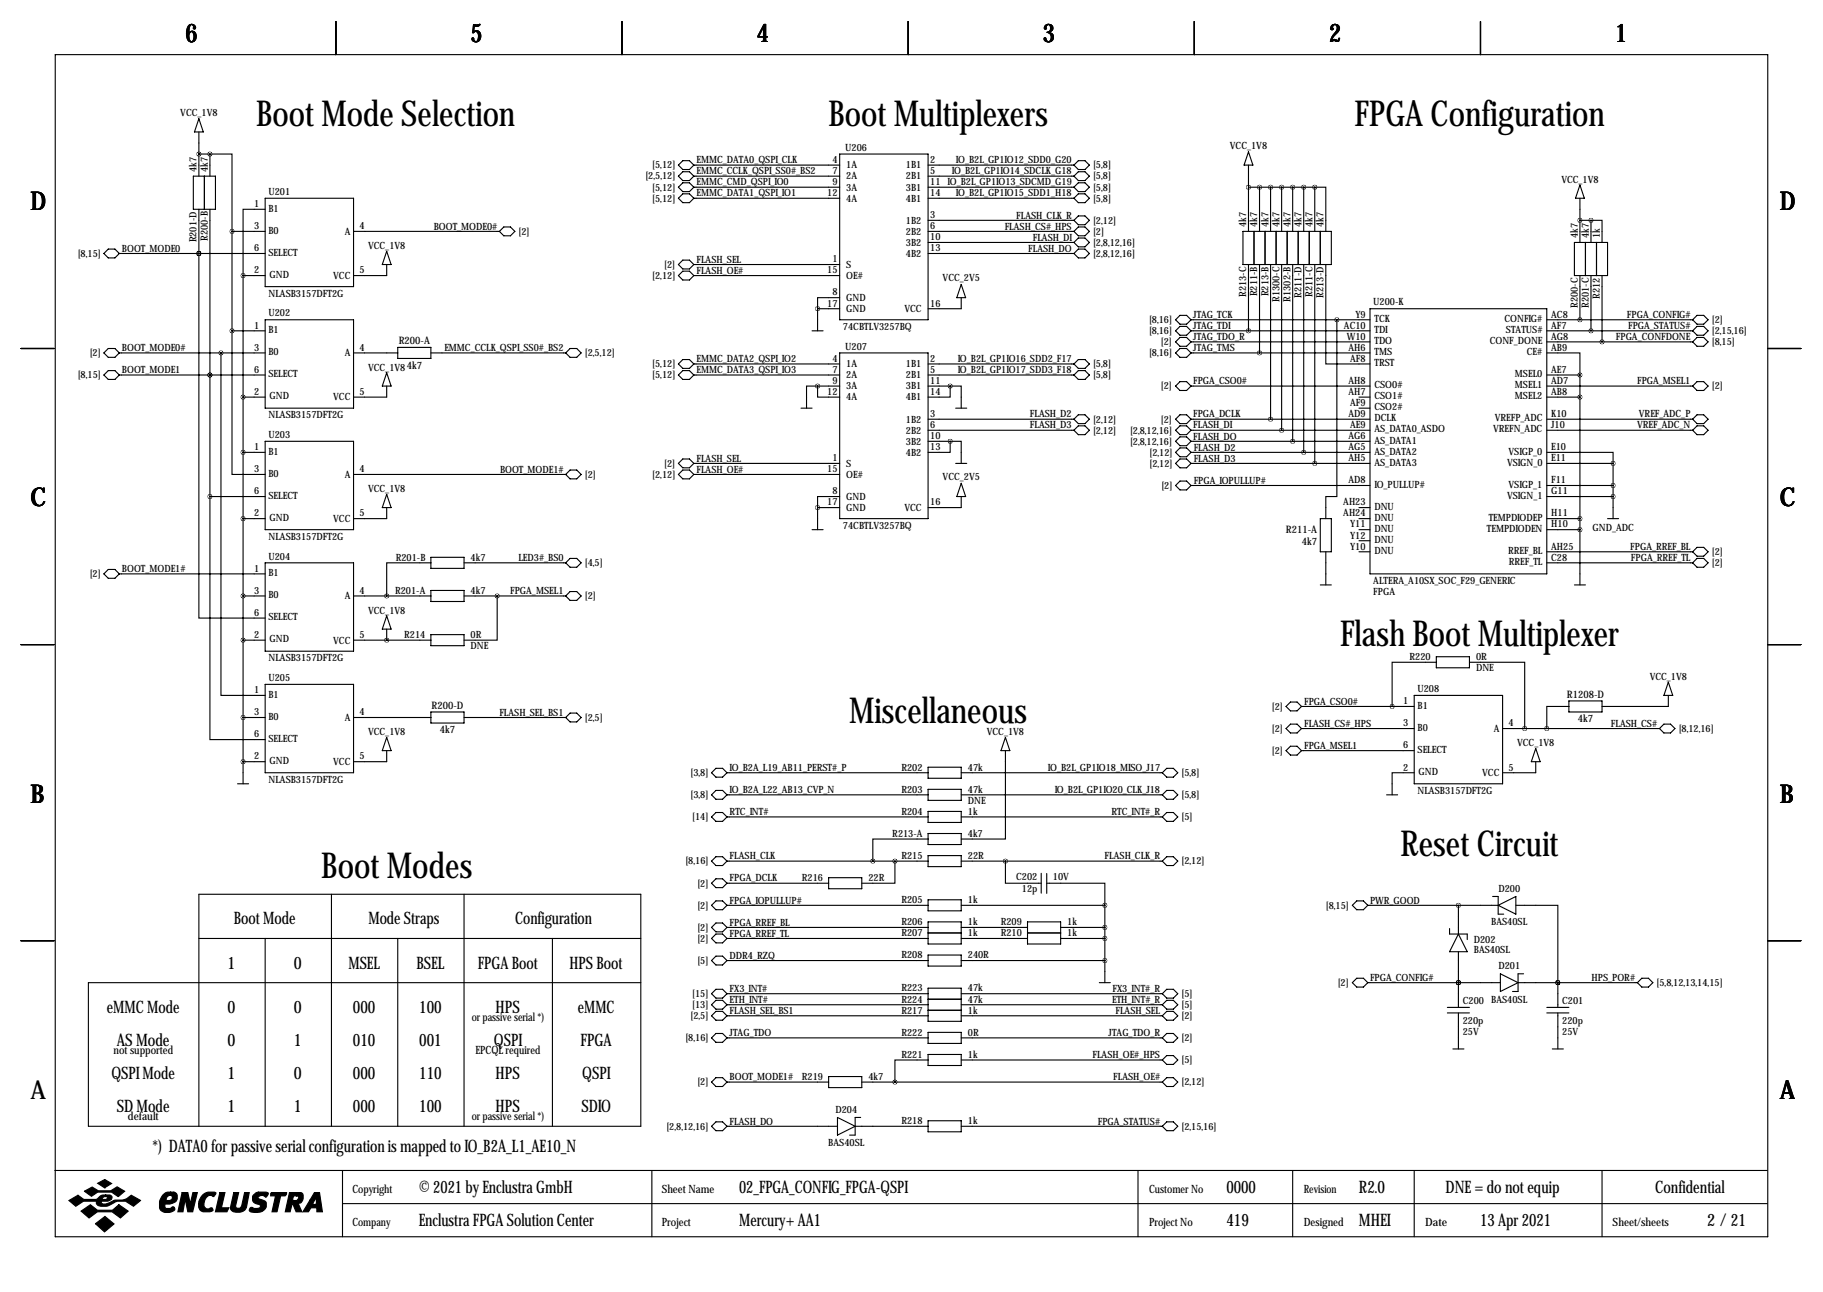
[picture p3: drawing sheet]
<svg xmlns="http://www.w3.org/2000/svg" width="419mm" height="297mm" viewBox="0 0 419 297" stroke-linecap="round" stroke-linejoin="round" font-family="sans-serif">
<g fill="none" stroke="#000" stroke-width=".25">
<path d="M12.7 12.6h393.7v271.7h-393.7zM77.2 4.9v7.7M143 4.9v7.7M208.8 4.9v7.7M274.6 4.9v7.7M340.4 4.9v7.7M45.7 30.3v10.2M45.7 35.4h2.6M45.7 27.3l1 3h-2zM48.3 35.4h5v17.8M48.3 35.4v5.1M156 38l1-1.1h1.5l1 1.1-1 1h-1.5z"/>
<path d="M159.5 38h33.5M193 35.4h20.4v38.1h-20.4zM213.4 38h33.5M247.9 36.9h1.5l1 1.1-1 1h-1.5l-1-1zM247.9 39.5h1.5l1 1-1 1h-1.5l-1-1zM287 34.9l1 3.1h-2zM287 38v15.2M24.9 57.3h1.5l1 1-1 1h-1.5l-1-1zM27.4 58.3h33.6M44.4 40.5h5.1v7.6h-5.1zM45.7 58.3v83.8h15.3M45.7 58.3h.1"/>
<path d="M45.7 48.1v10.2M47 40.5v7.6M48.3 48.1v66.1M53.3 53.2h7.7M53.3 53.2v22.9M61 48.1h-5.1v15.3M61 45.6h20.3v20.3h-20.3zM81.3 53.2h33.5M88.9 57.8l1 3h-2zM114.8 53.2l1-1h1.5l1.1 1-1.1 1h-1.5zM156 43l1-1h1.5l1 1-1 1.1h-1.5zM156 45.6l1-1h1.5l1 1-1 1h-1.5z"/>
<path d="M156 40.5l1-1h1.5l1 1-1 1h-1.5zM159.5 40.5h33.5M159.5 43h33.5M159.5 45.6h33.5M213.4 40.5h33.5M213.4 55.7h33.5M213.4 53.2h33.5M213.4 50.7h33.5M213.4 43h33.5M213.4 45.6h33.5M213.4 58.3h33.5M247.9 57.3h1.5l1 1-1 1h-1.5l-1-1z"/>
<path d="M247.9 42h1.5l1 1-1 1.1h-1.5l-1-1.1zM247.9 44.6h1.5l1 1-1 1h-1.5l-1-1zM247.9 54.7h1.5l1 1-1 1.1h-1.5l-1-1.1zM247.9 49.6h1.5l1 1.1-1 1h-1.5l-1-1zM247.9 52.2h1.5l1 1-1 1h-1.5l-1-1zM285.8 53.2h20.3v7.6h-20.3zM287 43h15.3M288.3 53.2v7.6M289.6 43v10.2M290.8 53.2v7.6M292.1 43v10.2M293.4 53.2v7.6"/>
<path d="M294.6 43v10.2M295.9 53.2v7.6M297.2 43v10.2M298.4 53.2v7.6M299.7 43v10.2M301 53.2v7.6M302.3 43h2.5v10.2M302.3 43v10.2M303.5 53.2v7.6M361.9 55.7h7.7v7.7h-7.7zM363.2 45.6v10.1M363.2 50.7h2.6"/>
<path d="M363.2 42.5l1 3.1h-2zM364.5 55.7v7.7M365.8 50.7h2.5v5M365.8 50.7v5M367 55.7v7.7M53.3 76.1v33h7.7M53.3 76.1h7.7M55.9 63.4h5.1M55.9 63.4v116.8M61 73.5h20.3v20.3h-20.3zM88.9 60.8v2.6h-7.6M91.4 79.9h7.7v2.5h-7.7z"/>
<path d="M156 60.8l1-1h1.5l1 1-1 1h-1.5zM156 63.4l1-1.1h1.5l1 1.1-1 1h-1.5zM159.5 63.4h33.5M159.5 60.8h33.5M186.7 76.1h2.5M188 71h5M188 71v5.1M193 68.4h-5v2.6M221 68.4v2.6h-7.6M221 65.4l1 3h-2zM270.3 73.5l1-1h1.5l1 1-1 1h-1.5zM270.3 78.6l1-1h1.5l1 1-1 1h-1.5z"/>
<path d="M270.3 76.1l1-1.1h1.5l1 1.1-1 1h-1.5zM273.8 73.5h41.2M273.8 76.1h41.2M273.8 78.6h41.2M287 60.8v15.3M289.6 60.8v20.3M292.1 60.8v35.6M294.6 60.8v38.1M297.2 60.8v40.7M299.7 60.8v43.2M302.3 60.8v45.7M304.8 60.8v22.9h10.2"/>
<path d="M307.3 73.5v40.7h-2.5v5M315 71h40.6v60.9h-40.6zM355.6 73.5h33.5M355.6 76.1h33.5M355.6 78.6h33.5M363.2 63.4v10.1M365.8 63.4v12.7M368.3 63.4v15.2M389.1 73.5l1-1h1.6l1 1-1 1h-1.6zM389.1 78.6l1-1h1.6l1 1-1 1h-1.6zM389.1 76.1l1-1.1h1.6l1 1.1-1 1h-1.6zM4.8 80.1h7.6"/>
<path d="M24.9 80.1h1.5l1 1-1 1.1h-1.5l-1-1.1zM24.9 85.2h1.5l1 1-1 1h-1.5l-1-1zM27.4 81.1h33.6M27.4 86.2h33.6M48.3 86.2h.1M50.8 81.1v78.8h10.2M55.9 91.3h5.1M81.3 81.1h10.1M88.9 85.7l1 3.1h-2zM88.9 88.8v2.5h-7.6M99.1 81.1h30.9M131.1 80.1h1.5l1 1-1 1.1h-1.5l-1.1-1.1z"/>
<path d="M156 86.2l1-1h1.5l1 1-1 1h-1.5zM156 83.7l1-1h1.5l1 1-1 1h-1.5zM159.5 83.7h33.5M159.5 86.2h33.5M184.1 93.8h2.6M188 88.8h-2.6v5M188 88.8v2.5h5M188 88.8h5M193 81.1h20.4v38.1h-20.4zM213.4 83.7h33.5M213.4 88.8h5M213.4 96.4h33.5"/>
<path d="M213.4 98.9h33.5M213.4 86.2h33.5M218.4 88.8v2.5h-5M218.4 88.8h2.6v5M219.7 93.8h2.5M247.9 95.4h1.5l1 1-1 1h-1.5l-1-1zM247.9 97.9h1.5l1 1-1 1h-1.5l-1-1zM247.9 85.2h1.5l1 1-1 1h-1.5l-1-1zM247.9 82.7h1.5l1 1-1 1h-1.5l-1-1zM270.3 81.1l1-1h1.5l1 1-1 1.1h-1.5zM270.3 88.8l1-1.1h1.5l1 1.1-1 1h-1.5zM270.3 96.4l1-1h1.5l1 1-1 1h-1.5z"/>
<path d="M270.3 98.9l1-1h1.5l1 1-1 1h-1.5zM273.8 81.1h41.2M273.8 88.8h41.2M273.8 96.4h41.2M273.8 98.9h41.2M312.4 91.3h2.6M312.4 93.8h2.6M355.6 81.1h7.6v5.1M355.6 88.8h33.5M355.6 91.3h7.6M355.6 96.4h33.5M355.6 98.9h33.5"/>
<path d="M355.6 86.2h7.6M363.2 86.2v48.3M389.1 88.8l1-1.1h1.6l1 1.1-1 1h-1.6zM389.1 96.4l1-1h1.6l1 1-1 1h-1.6zM389.1 98.9l1-1h1.6l1 1-1 1h-1.6zM406.4 80.1h7.6M48.3 114.2v55.8h12.7M48.3 114.2h12.7M55.9 104h5.1M55.9 119.2h5.1M61 101.5h20.3v20.3h-20.3zM81.3 109.1h48.7"/>
<path d="M88.9 113.7l1 3h-2zM88.9 116.7v2.5h-7.6M131.1 108.1h1.5l1 1-1 1h-1.5l-1.1-1zM156 106.5l1-1h1.5l1 1-1 1.1h-1.5zM156 109.1l1-1h1.5l1 1-1 1h-1.5zM159.5 106.5h33.5M159.5 109.1h33.5M188 116.7h5M188 116.7v5.1M193 114.2h-5v2.5M213.4 101.5h5M218.4 101.5v2.5h-5"/>
<path d="M218.4 101.5h2.6v5M219.7 106.5h2.5M221 114.2v2.5h-7.6M221 111.1l1 3.1h-2zM270.3 101.5l1-1.1h1.5l1 1.1-1 1h-1.5zM270.3 106.5l1-1h1.5l1 1-1 1.1h-1.5zM270.3 111.6l1-1h1.5l1 1-1 1h-1.5zM271.3 103h1.5l1 1-1 1h-1.5l-1-1zM273.8 101.5h41.2M273.8 104h41.2M273.8 106.5h41.2M273.8 111.6h41.2"/>
<path d="M303.5 119.2h2.6v7.7h-2.6zM312.4 116.7h2.6M312.4 119.2h2.6M355.6 104h15.2v2.5M355.6 106.5h15.2M355.6 111.6h15.2M355.6 119.2h7.6M355.6 114.2h15.2M369.6 119.2h2.5M370.8 106.5v12.7M24.9 130.9h1.5l1 1-1 1.1h-1.5l-1-1.1zM27.4 131.9h33.6"/>
<path d="M55.9 137h5.1M61 129.4h20.3v20.3h-20.3zM81.3 137h17.8M99.1 129.4h-10.2v7.6M99.1 128.1h7.6v2.6h-7.6zM99.1 135.7h7.6v2.6h-7.6zM106.7 129.4h23.3M106.7 137h23.3M114.3 137v10.2h-7.6M131.1 136h1.5l1 1-1 1h-1.5l-1.1-1zM131.1 128.4h1.5l1 1-1 1h-1.5l-1.1-1zM186.7 121.8h2.5"/>
<path d="M303.5 134.5h2.6M304.8 126.9v7.6M312.4 121.8h2.6M312.4 124.3h2.6M312.4 126.9h2.6M355.6 121.8h7.6M355.6 126.9h33.5M355.6 129.4h33.5M361.9 134.5h2.6M389.1 129.4l1-1h1.6l1 1-1 1h-1.6zM390.1 125.8h1.6l1 1.1-1 1h-1.6l-1-1zM4.8 148.2h7.6"/>
<path d="M55.9 147.2h5.1M61 157.3h20.3v20.4h-20.3zM81.3 147.2h17.8M88.9 147.2h.1M88.9 144.6v2.6M88.9 141.6l1 3h-2zM99.1 145.9h7.6v2.5h-7.6zM325.1 159.9h20.3v20.3h-20.3zM330.2 152.3h-10.2v10.1M330.2 151h7.6v2.5h-7.6zM337.8 152.3h12.7v15.2M383.5 156.8l1.1 3.1h-2.1z"/>
<path d="M383.5 159.9v2.5h-15.2M406.4 148.2h7.6M55.9 165h5.1M55.9 175.1h5.1M81.3 165h17.8M88.9 169.5l1 3.1h-2zM88.9 172.6v2.5h-7.6M99.1 163.7h7.6v2.5h-7.6zM106.7 165h23.3M131.1 163.9h1.5l1 1.1-1 1h-1.5l-1.1-1zM163.6 177.7l1-1.1h1.5l1 1.1-1 1h-1.5zM167.1 177.7h46.3"/>
<path d="M213.4 176.4h7.6v2.5h-7.6zM221 177.7h46.2M231.1 172.6v20.3h-10.1M231.1 169.5l1.1 3.1h-2.1zM267.2 177.7l1-1.1h1.5l1.1 1.1-1.1 1h-1.5zM295.7 172.6l1-1h1.5l1 1-1 1h-1.5zM295.7 167.5l1-1h1.5l1 1-1 1h-1.5zM295.7 162.4l1-1h1.5l1 1-1 1h-1.5zM299.2 162.4h25.9M299.2 167.5h25.9M299.2 172.6h25.9M325.1 177.7h-5.1v5"/>
<path d="M345.4 167.5h36.1M353.1 175.1v2.6h-7.7M353.1 172.1l1 3h-2.1zM360.7 162.4h-5.1v5.1M360.7 161.1h7.6v2.6h-7.6zM381.5 167.5l1-1h1.5l1.1 1-1.1 1h-1.5zM54.6 180.2h2.5M163.6 187.8l1-1h1.5l1 1-1 1h-1.5zM163.6 198l1-1h1.5l1 1-1 1h-1.5zM164.6 181.7h1.5l1 1-1 1.1h-1.5l-1-1.1zM167.1 187.8h46.3M167.1 182.7h46.3"/>
<path d="M167.1 198h46.3M205.7 198v5.1h-7.6M213.4 192.9h-12.7v5.1M213.4 181.5h7.6v2.5h-7.6zM213.4 186.5h7.6v2.6h-7.6zM213.4 191.6h7.6v2.6h-7.6zM213.4 196.7h7.6v2.5h-7.6zM221 187.8h46.2M221 182.7h46.2M221 198h46.2M231.1 198v5.1h8.3M267.2 187.8l1-1h1.5l1.1 1-1.1 1h-1.5z"/>
<path d="M267.2 182.7l1-1h1.5l1.1 1-1.1 1.1h-1.5zM267.2 198l1-1h1.5l1.1 1-1.1 1h-1.5zM318.8 182.7h2.5M4.8 216.3h7.6M45.7 215.8h101.6M61 215.8v43.1M76.2 205.6v53.3M91.4 215.8v43.1M106.7 205.6v53.3M127 215.8v43.1M163.6 215.8l1-1.1h1.5l1 1.1-1 1h-1.5zM163.6 208.1l1-1h1.5l1 1-1 1.1h-1.5z"/>
<path d="M163.6 203.1l1-1.1h1.5l1 1.1-1 1h-1.5zM163.6 213.2l1-1h1.5l1 1-1 1h-1.5zM167.1 215.8h46.3M167.1 208.1h46.3M167.1 213.2h46.3M167.1 203.1h23.4M190.5 201.8h7.6v2.5h-7.6zM213.4 206.9h7.6v2.5h-7.6zM213.4 211.9h7.6v5.1h-7.6zM213.4 219.6h7.6v2.5h-7.6zM213.4 214.5h7.6M221 215.8h15.2"/>
<path d="M221 208.1h33M221 213.2h15.2M236.2 214.5h7.6M236.2 211.9h7.6v5.1h-7.6zM239.4 200.8v4.5M240.6 203.1h13.4v5M240.6 200.8v4.6M243.8 215.8h10.2M243.8 213.2h10.2M254 208.1v17.8M311.9 207.1h1.5l1.1 1-1.1 1.1h-1.5l-1-1.1zM314.5 208.1h29.9"/>
<path d="M333.2 213.5v1.2h4.1v1.3M335.3 208.1v6.6M335.3 218.8v12.8M335.3 214.7l2 4.1h-4.1zM343.2 206.1h1.2v4.1h1.3M344.4 208.1l4.1-2v4.1zM348.5 208.1h9.6v17.8M406.4 216.3h7.6M147.3 225.9h-127v33h127v-53.3h-101.6v53.3M163.6 220.8l1-1h1.5l1 1-1 1.1h-1.5zM163.6 233.5l1-1h1.5l1 1-1 1.1h-1.5zM163.6 228.5l1-1.1h1.5l1 1.1-1 1h-1.5z"/>
<path d="M163.6 231l1-1h1.5l1 1-1 1h-1.5zM163.6 238.6l1-1h1.5l1 1-1 1h-1.5zM167.1 220.8h46.3M167.1 233.5h46.3M167.1 228.5h46.3M167.1 231h46.3M167.1 238.6h46.3M213.4 227.2h7.6v7.6h-7.6zM213.4 237.3h7.6v2.6h-7.6zM213.4 232.3h7.6M213.4 229.7h7.6M221 220.8h33"/>
<path d="M221 233.5h46.2M221 228.5h46.2M221 231h46.2M221 238.6h46.2M252.7 225.9h2.6M267.2 233.5l1-1h1.5l1.1 1-1.1 1.1h-1.5zM267.2 228.5l1-1.1h1.5l1.1 1.1-1.1 1h-1.5zM267.2 231l1-1h1.5l1.1 1-1.1 1h-1.5zM267.2 238.6l1-1h1.5l1.1 1-1.1 1h-1.5zM311.9 224.9h1.5l1.1 1-1.1 1h-1.5l-1-1zM314.5 225.9h30.4M332.7 231.6h5.1"/>
<path d="M332.7 232.9h5.1M335.3 225.9h.1M335.3 232.9v8.3M344.9 223.9l4.1 2-4.1 2.1zM349 225.9h27.4M350.3 223.9h-1.3v4.1h-1.3M355.6 231.6h5.1M355.6 232.9h5.1M358.1 225.9h.1M358.1 225.9v5.7M358.1 232.9v8.3M376.4 225.9l1-1h1.6l1 1-1 1h-1.6z"/>
<path d="M163.6 248.8l1-1h1.5l1 1-1 1h-1.5zM163.6 258.9l1-1h1.5l1 1-1 1.1h-1.5zM167.1 258.9h25.4M167.1 248.8h23.4M190.5 247.5h7.6v2.5h-7.6zM192.5 256.9l4.1 2-4.1 2.1zM196.6 258.9h16.8M197.9 256.9h-1.3v4.1h-1.3M198.1 248.8h69.1M213.4 243.7h-7.7v5.1M213.4 242.4h7.6v2.6h-7.6zM213.4 257.7h7.6v2.5h-7.6z"/>
<path d="M221 258.9h46.2M221 243.7h46.2M267.2 248.8l1-1h1.5l1.1 1-1.1 1h-1.5zM267.2 258.9l1-1h1.5l1.1 1-1.1 1.1h-1.5zM268.2 242.7h1.5l1.1 1-1.1 1h-1.5l-1-1zM334 241.2h2.5M356.9 241.2h2.5M12.6 269.1h393.7M78.7 269.1v15.2M78.7 276.7h327.6M149.9 269.1v15.2M261.6 269.1v15.2"/>
<path d="M297.2 269.1v15.2M325.1 269.1v15.2M368.3 269.1v15.2"/>
</g>
<g fill="#000" stroke="#000" stroke-width=".25">
<path d="M15.8 276l2.1-1.2 1.4 1h2.8l.3-.2a1.77 1.77 0 0 1 1.9-.9v.4l-.6 .2-.2 .5h.9l.3-.6-.4-.1v-.4h.9a.59 .59 0 0 1 .6 .7l-.2 .4-.8 .4h-1.4l-.1 .1 .1 .4a3.2 3.2 0 0 0 2.7-.7l.3-.1a4 4 0 0 0 3.8-1.1l2.1 1.2-1.6 1.3a4 4 0 0 0-5.5-.2 2.66 2.66 0 0 1-2.9-.2l-.1-.7h-3l-1.8 1.1zM19.4 273.9l1.8-1 1.4 .9h2.9l1.4-.9 1.8 1-1.5 1.2-1.5-1h-3.2l-1.5 .9zM22.5 272l1.6-.8 1.6 .9-1.6 1zM18.6 278.4l2.2-1.4 1.6 1.2h3.5l1.4-1.2 2.2 1.4-1.8 1.6-1.9-1.4h-3.4l-1.9 1.4zM37.4 274.7a1.75 1.75 0 0 1 1.8-.6v.7a.82 .82 0 0 0-.8 1.2h.6a.6 .6 0 0 0 .6-.5 .6 .6 0 0 0-.4-.7v-.7h.8l.5 .3a1.61 1.61 0 0 1 0 1.7 1.61 1.61 0 0 1-1.5 .7h-1v.9l.2 .1h.9l.7-.4 .4 .4a1.06 1.06 0 0 1-1.3 1 1.82 1.82 0 0 1-2.2-1.1 3.5 3.5 0 0 1 .7-3zM41.9 274.2h1.3l.5 2.6 .6-2.6h1.1l-1.1 4.4h-1.1l-.6-2.9-.5 2.9h-1.2zM46.7 274.6a2.78 2.78 0 0 1 2.9-.4l-.4 .9a1.32 1.32 0 0 0-2.1 .8l-.2 .8a.98 .98 0 0 0 1.1 1.2 .55 .55 0 0 1 .6-.2 .55 .55 0 0 1 .4 .6l-.7 .3-1.8-.1a1.79 1.79 0 0 1-.8-2.3zM50.5 274.2h1.2l-.8 3.5h1.7l-.4 .9h-2.7zM53.7 274.2h1.2l-.7 3.1a.73 .73 0 0 0 .7 .5 .73 .73 0 0 0 .7-.6l.6-3h1.1l-.7 3.4a2.28 2.28 0 0 1-3.6 .4v-.4zM58.3 274.7l.8-.6h2.1l.5 .2v.2l-.6 .7a.96 .96 0 0 0-1-.4 .96 .96 0 0 0-.8 .6l1.7 .8a1.71 1.71 0 0 1-.1 1.8 1.71 1.71 0 0 1-1.7 .8l-1.4-.2a.51 .51 0 0 1-.4-.7 .51 .51 0 0 1 .8-.2l1 .1a.52 .52 0 0 0 .6-.2 .52 .52 0 0 0-.2-.7 1.39 1.39 0 0 1-1.4-.6 1.39 1.39 0 0 1 .1-1.6zM62.2 274.4l.2-.2h3.5l-.1 .4-.3 .3h-1l-.8 3.7h-1.2l.8-3.7h-1.1zM66.5 274.2h1.7v.7h-.7l-.2 1.1h.9l.3-.3a.44 .44 0 0 0 .1-.5 .44 .44 0 0 0-.4-.3v-.7h1l.3 .2 .2 .3v.9a1.03 1.03 0 0 1-1.2 1l.9 2h-1.3l-.8-1.8h-.1l-.5 1.8h-1.1z"/>
<path d="M72.3 274.2h1.2l.6 4.4h-1.3v-.9h-1.3l-.6 .9h-1.3l1.7-2.7h1l-.4 .8 .2 .2h.4l.2-.2v-1.5l-.4 .7h-1zM21.9 281.3l2.2-1.6 2.1 1.7-2.2 1.8z"/>
</g>
<path d="M335.2 225.9a.05 .05 0 0 0 .1 0 .05 .05 0 0 0-.1 0zM358.1 225.9a.05 .05 0 0 0 .1 0 .05 .05 0 0 0-.1 0zM358.1 225.9a.05 .05 0 0 0 .1 0 .05 .05 0 0 0-.1 0zM302.2 43a.05 .05 0 0 0 .1 0 .05 .05 0 0 0-.1 0zM299.7 43a.05 .05 0 0 0 .1 0 .05 .05 0 0 0-.1 0zM370.8 114.2a.05 .05 0 0 0 .1 0 .05 .05 0 0 0-.1 0zM370.8 111.6a.05 .05 0 0 0 .1 0 .05 .05 0 0 0-.1 0zM370.8 106.5a.05 .05 0 0 0 .1 0 .05 .05 0 0 0-.1 0zM363.2 121.8a.05 .05 0 0 0 .1 0 .05 .05 0 0 0-.1 0zM363.2 119.2a.05 .05 0 0 0 .1 0 .05 .05 0 0 0-.1 0zM363.2 91.3a.05 .05 0 0 0 .1 0 .05 .05 0 0 0-.1 0zM363.2 86.2a.05 .05 0 0 0 .1 0 .05 .05 0 0 0-.1 0zM55.8 119.2a.05 .05 0 0 0 .1 0 .05 .05 0 0 0-.1 0zM48.2 35.4a.05 .05 0 0 0 .1 0 .05 .05 0 0 0-.1 0zM45.7 35.4a.05 .05 0 0 0 .1 0 .05 .05 0 0 0-.1 0zM299.7 104a.05 .05 0 0 0 .1 0 .05 .05 0 0 0-.1 0zM187.9 71a.05 .05 0 0 0 .1 0 .05 .05 0 0 0-.1 0zM187.9 116.7a.05 .05 0 0 0 .1 0 .05 .05 0 0 0-.1 0zM302.2 106.5a.05 .05 0 0 0 .1 0 .05 .05 0 0 0-.1 0zM55.8 137a.05 .05 0 0 0 .1 0 .05 .05 0 0 0-.1 0zM307.3 73.5a.05 .05 0 0 0 .1 0 .05 .05 0 0 0-.1 0zM55.8 104a.05 .05 0 0 0 .1 0 .05 .05 0 0 0-.1 0zM335.2 208.1a.05 .05 0 0 0 .1 0 .05 .05 0 0 0-.1 0zM335.2 225.9a.05 .05 0 0 0 .1 0 .05 .05 0 0 0-.1 0zM363.2 73.5a.05 .05 0 0 0 .1 0 .05 .05 0 0 0-.1 0zM365.7 76.1a.05 .05 0 0 0 .1 0 .05 .05 0 0 0-.1 0zM363.2 50.7a.05 .05 0 0 0 .1 0 .05 .05 0 0 0-.1 0zM365.7 50.7a.05 .05 0 0 0 .1 0 .05 .05 0 0 0-.1 0zM55.8 147.2a.05 .05 0 0 0 .1 0 .05 .05 0 0 0-.1 0zM350.5 167.5a.05 .05 0 0 0 .1 0 .05 .05 0 0 0-.1 0zM320 162.4a.05 .05 0 0 0 .1 0 .05 .05 0 0 0-.1 0zM48.2 114.2a.05 .05 0 0 0 .1 0 .05 .05 0 0 0-.1 0zM205.7 248.8a.05 .05 0 0 0 .1 0 .05 .05 0 0 0-.1 0zM55.8 91.3a.05 .05 0 0 0 .1 0 .05 .05 0 0 0-.1 0zM55.8 63.4a.05 .05 0 0 0 .1 0 .05 .05 0 0 0-.1 0zM48.2 86.2a.05 .05 0 0 0 .1 0 .05 .05 0 0 0-.1 0zM48.2 86.2a.05 .05 0 0 0 .1 0 .05 .05 0 0 0-.1 0zM53.3 76.1a.05 .05 0 0 0 .1 0 .05 .05 0 0 0-.1 0zM55.8 165a.05 .05 0 0 0 .1 0 .05 .05 0 0 0-.1 0zM45.7 58.3a.05 .05 0 0 0 .1 0 .05 .05 0 0 0-.1 0zM45.7 58.3a.05 .05 0 0 0 .1 0 .05 .05 0 0 0-.1 0zM53.3 53.2a.05 .05 0 0 0 .1 0 .05 .05 0 0 0-.1 0zM55.8 175.1a.05 .05 0 0 0 .1 0 .05 .05 0 0 0-.1 0zM231.1 198a.05 .05 0 0 0 .1 0 .05 .05 0 0 0-.1 0zM205.7 198a.05 .05 0 0 0 .1 0 .05 .05 0 0 0-.1 0zM297.1 101.5a.05 .05 0 0 0 .1 0 .05 .05 0 0 0-.1 0zM297.1 43a.05 .05 0 0 0 .1 0 .05 .05 0 0 0-.1 0zM294.6 98.9a.05 .05 0 0 0 .1 0 .05 .05 0 0 0-.1 0zM294.6 43a.05 .05 0 0 0 .1 0 .05 .05 0 0 0-.1 0zM287 76.1a.05 .05 0 0 0 .1 0 .05 .05 0 0 0-.1 0zM289.5 43a.05 .05 0 0 0 .1 0 .05 .05 0 0 0-.1 0zM289.5 81.1a.05 .05 0 0 0 .1 0 .05 .05 0 0 0-.1 0zM287 43a.05 .05 0 0 0 .1 0 .05 .05 0 0 0-.1 0zM200.6 198a.05 .05 0 0 0 .1 0 .05 .05 0 0 0-.1 0zM218.4 88.8a.05 .05 0 0 0 .1 0 .05 .05 0 0 0-.1 0zM218.4 101.5a.05 .05 0 0 0 .1 0 .05 .05 0 0 0-.1 0zM187.9 88.8a.05 .05 0 0 0 .1 0 .05 .05 0 0 0-.1 0z" fill="#000" stroke="#000" stroke-width="1"/>
<g font-size="8.2">
<text x="58.9" y="29.1">Boot Mode Selection</text>
<text x="190.4" y="29.1">Boot Multiplexers</text>
<text x="311.4" y="29.1">FPGA Configuration</text>
<text x="308.1" y="148.4">Flash Boot Multiplexer</text>
<text x="195.2" y="166.2">Miscellaneous</text>
<text x="322" y="196.7">Reset Circuit</text>
<text x="73.9" y="201.8">Boot Modes</text>
</g>
<g font-size="5.9">
<text x="42.7" y="9.8">6</text>
<text x="108.2" y="9.8">5</text>
<text x="174" y="9.8">4</text>
<text x="239.8" y="9.8">3</text>
<text x="305.6" y="9.8">2</text>
<text x="371.3" y="9.8">1</text>
<text x="7" y="48.4">D</text>
<text x="409.2" y="48.4">D</text>
<text x="7" y="116.4">C</text>
<text x="409.2" y="116.4">C</text>
<text x="7" y="184.5">B</text>
<text x="409.2" y="184.5">B</text>
<text x="7" y="252.6">A</text>
<text x="409.2" y="252.6">A</text>
</g>
<g font-size="4">
<text x="53.7" y="212.5">Boot Mode</text>
<text x="84.7" y="212.5">Mode Straps</text>
<text x="118.4" y="212.5">Configuration</text>
<text x="52.3" y="222.7">1</text>
<text x="67.6" y="222.7">0</text>
<text x="80.1" y="222.7">MSEL</text>
<text x="95.8" y="222.7">BSEL</text>
<text x="109.8" y="222.7">FPGA Boot</text>
<text x="131" y="222.7">HPS Boot</text>
<text x="24.5" y="232.8">eMMC Mode</text>
<text x="52.3" y="232.8">0</text>
<text x="67.6" y="232.8">0</text>
<text x="81.1" y="232.8">000</text>
<text x="96.4" y="232.8">100</text>
<text x="113.9" y="232.8">HPS</text>
<text x="132.8" y="232.8">eMMC</text>
<text x="26.8" y="240.4">AS Mode</text>
<text x="52.3" y="240.4">0</text>
<text x="67.6" y="240.4">1</text>
<text x="81.1" y="240.4">010</text>
<text x="96.4" y="240.4">001</text>
<text x="113.5" y="240.4">QSPI</text>
<text x="133.5" y="240.4">FPGA</text>
<text x="25.6" y="248.1">QSPI Mode</text>
<text x="52.3" y="248.1">1</text>
<text x="67.6" y="248.1">0</text>
<text x="81.1" y="248.1">000</text>
<text x="96.4" y="248.1">110</text>
<text x="113.9" y="248.1">HPS</text>
<text x="133.9" y="248.1">QSPI</text>
<text x="26.8" y="255.7">SD Mode</text>
<text x="52.3" y="255.7">1</text>
<text x="67.6" y="255.7">1</text>
<text x="81.1" y="255.7">000</text>
<text x="96.4" y="255.7">100</text>
<text x="113.9" y="255.7">HPS</text>
<text x="133.7" y="255.7">SDIO</text>
<text x="35.1" y="264.9">*) DATA0 for passive serial configuration is mapped to IO_B2A_L1_AE10_N</text>
<text x="96.3" y="274.2">© 2021 by Enclustra GmbH</text>
<text x="169.9" y="274.2">02_FPGA_CONFIG_FPGA-QSPI</text>
<text x="281.9" y="274.2">0000</text>
<text x="312.4" y="274.2">R2.0</text>
<text x="332.3" y="274.2">DNE = do not equip</text>
<text x="380.5" y="274.2">Confidential</text>
<text x="96.3" y="281.8">Enclustra FPGA Solution Center</text>
<text x="169.9" y="281.8">Mercury+ AA1</text>
<text x="281.9" y="281.8">419</text>
<text x="312.4" y="281.8">MHEI</text>
<text x="340.3" y="281.8">13 Apr 2021</text>
<text x="392.5" y="281.8">2 / 21</text>
</g>
<g font-size="2.6">
<text x="108.5" y="234.7">or passive serial *)</text>
<text x="26.1" y="242.3">not supported</text>
<text x="109.3" y="242.3">EPCQL required</text>
<text x="29.4" y="257.6">default</text>
<text x="108.5" y="257.6">or passive serial *)</text>
<text x="81" y="274.2">Copyright</text>
<text x="152.1" y="274.2">Sheet Name</text>
<text x="264.2" y="274.2">Customer No</text>
<text x="299.7" y="274.2">Revision</text>
<text x="81" y="281.8">Company</text>
<text x="152.1" y="281.8">Project</text>
<text x="264.2" y="281.8">Project No</text>
<text x="299.7" y="281.8">Designed</text>
<text x="327.7" y="281.8">Date</text>
<text x="370.7" y="281.8">Sheet/sheets</text>
</g>
<g font-size="2.4">
<text x="91.7" y="79.1">R200-A</text>
<text x="295.6" y="122.5">R211-A</text>
<text x="299.3" y="125.4">4k7</text>
<text x="360.2" y="160.4">R1208-D</text>
<text x="99.2" y="162.9">R200-D</text>
<text x="362.7" y="166">4k7</text>
<text x="101.1" y="168.6">4k7</text>
</g>
<g font-size="2.3">
<text x="41.5" y="26.8">VCC_1V8</text>
<text x="194.3" y="34.7">U206</text>
<text x="282.8" y="34.1">VCC_1V8</text>
<text x="45.2" y="39.5" transform="rotate(-90 45.2 39.5)">4k7</text>
<text x="47.8" y="39.5" transform="rotate(-90 47.8 39.5)">4k7</text>
<text x="148.4" y="41.3">[2,5,12]</text>
<text x="150" y="38.7">[5,12]</text>
<text x="160.1" y="37.6">EMMC_DATA0_QSPI_CLK</text>
<text x="160.1" y="40.1">EMMC_CCLK_QSPI_SS0#_BS2</text>
<text x="191.4" y="37.5">4</text>
<text x="191.4" y="40">7</text>
<text x="194.6" y="38.7">1A</text>
<text x="194.6" y="41.3">2A</text>
<text x="208.3" y="38.7">1B1</text>
<text x="208.3" y="41.3">2B1</text>
<text x="213.9" y="37.5">2</text>
<text x="213.9" y="40">5</text>
<text x="218.8" y="40.1">IO_B2L_GP1IO14_SDCLK_G18</text>
<text x="219.8" y="37.6">IO_B2L_GP1IO12_SDD0_G20</text>
<text x="251.3" y="38.7">[5,8]</text>
<text x="251.3" y="41.3">[5,8]</text>
<text x="58.4" y="47.6">1</text>
<text x="61.7" y="44.8">U201</text>
<text x="150" y="43.8">[5,12]</text>
<text x="150" y="46.3">[5,12]</text>
<text x="160.1" y="42.6">EMMC_CMD_QSPI_IO0</text>
<text x="160.1" y="45.2">EMMC_DATA1_QSPI_IO1</text>
<text x="190.2" y="45.1">12</text>
<text x="191.4" y="42.5">9</text>
<text x="194.6" y="43.8">3A</text>
<text x="194.6" y="46.3">4A</text>
<text x="208.3" y="43.8">3B1</text>
<text x="208.3" y="46.3">4B1</text>
<text x="213.9" y="42.5">11 IO_B2L_GP1IO13_SDCMD_G19</text>
<text x="213.9" y="45.1">14</text>
<text x="219.8" y="45.2">IO_B2L_GP1IO15_SDD1_H18</text>
<text x="251.3" y="43.8">[5,8]</text>
<text x="251.3" y="46.3">[5,8]</text>
<text x="359" y="42">VCC_1V8</text>
<text x="58.4" y="52.7">3</text>
<text x="61.7" y="48.6">B1</text>
<text x="61.7" y="53.7">B0</text>
<text x="79.2" y="54">A</text>
<text x="82.7" y="52.7">4</text>
<text x="99.7" y="52.8">BOOT_MODE0#</text>
<text x="119.2" y="54">[2]</text>
<text x="208.3" y="51.4">1B2</text>
<text x="208.3" y="54">2B2</text>
<text x="213.9" y="50.2">3</text>
<text x="213.9" y="52.7">6</text>
<text x="231" y="52.8">FLASH_CS#_HPS</text>
<text x="233.6" y="50.3">FLASH_CLK_R</text>
<text x="251.3" y="51.4">[2,12]</text>
<text x="251.3" y="54">[2]</text>
<text x="286.5" y="52.2" transform="rotate(-90 286.5 52.2)">4k7</text>
<text x="289.1" y="52.2" transform="rotate(-90 289.1 52.2)">4k7</text>
<text x="291.6" y="52.2" transform="rotate(-90 291.6 52.2)">4k7</text>
<text x="294.1" y="52.2" transform="rotate(-90 294.1 52.2)">4k7</text>
<text x="296.7" y="52.2" transform="rotate(-90 296.7 52.2)">4k7</text>
<text x="299.2" y="52.2" transform="rotate(-90 299.2 52.2)">4k7</text>
<text x="301.8" y="52.2" transform="rotate(-90 301.8 52.2)">4k7</text>
<text x="304.3" y="52.2" transform="rotate(-90 304.3 52.2)">4k7</text>
<text x="17.9" y="59">[8,15]</text>
<text x="28" y="57.9">BOOT_MODE0</text>
<text x="45.2" y="55.7" transform="rotate(-90 45.2 55.7)">R201-D</text>
<text x="47.8" y="55.4" transform="rotate(-90 47.8 55.4)">R200-B</text>
<text x="58.4" y="57.8">6</text>
<text x="61.7" y="58.8">SELECT</text>
<text x="84.6" y="57.3">VCC_1V8</text>
<text x="208.3" y="56.5">3B2</text>
<text x="208.3" y="59">4B2</text>
<text x="213.9" y="55.2">10</text>
<text x="213.9" y="57.8">13</text>
<text x="236.4" y="57.9">FLASH_DO</text>
<text x="237.4" y="55.3">FLASH_DI</text>
<text x="251.3" y="56.5">[2,8,12,16]</text>
<text x="251.3" y="59">[2,8,12,16]</text>
<text x="362.7" y="54.7" transform="rotate(-90 362.7 54.7)">4k7</text>
<text x="365.3" y="54.7" transform="rotate(-90 365.3 54.7)">4k7</text>
<text x="367.8" y="54.7" transform="rotate(-90 367.8 54.7)">1k</text>
<text x="58.4" y="62.9">2</text>
<text x="62" y="63.9">GND</text>
<text x="76.6" y="64.1">VCC</text>
<text x="82.7" y="62.9">5</text>
<text x="150" y="64.1">[2,12]</text>
<text x="152.7" y="61.6">[2]</text>
<text x="160.1" y="60.4">FLASH_SEL</text>
<text x="160.1" y="63">FLASH_OE#</text>
<text x="190.2" y="62.9">15</text>
<text x="191.4" y="60.3">1</text>
<text x="194.6" y="61.6">S</text>
<text x="194.6" y="64.1">OE#</text>
<text x="216.7" y="64.6">VCC_2V5</text>
<text x="61.7" y="68.2">NLASB3157DFT2G</text>
<text x="190.2" y="70.5">17</text>
<text x="191.4" y="67.9">8</text>
<text x="194.6" y="69.2">GND</text>
<text x="194.6" y="71.7">GND</text>
<text x="207.9" y="71.7">VCC</text>
<text x="213.9" y="70.5">16</text>
<text x="286.5" y="68.3" transform="rotate(-90 286.5 68.3)">R213-C</text>
<text x="289.1" y="68.1" transform="rotate(-90 289.1 68.1)">R211-B</text>
<text x="291.6" y="68.1" transform="rotate(-90 291.6 68.1)">R213-B</text>
<text x="294.1" y="69.5" transform="rotate(-90 294.1 69.5)">R1300-C</text>
<text x="296.7" y="69.4" transform="rotate(-90 296.7 69.4)">R1302-B</text>
<text x="299.2" y="68.4" transform="rotate(-90 299.2 68.4)">R211-D</text>
<text x="301.8" y="68.3" transform="rotate(-90 301.8 68.3)">R211-C</text>
<text x="304.3" y="68.4" transform="rotate(-90 304.3 68.4)">R213-D</text>
<text x="315.7" y="70.2">U200-K</text>
<text x="362.7" y="70.8" transform="rotate(-90 362.7 70.8)">R200-C</text>
<text x="365.3" y="70.8" transform="rotate(-90 365.3 70.8)">R201-C</text>
<text x="367.8" y="68.7" transform="rotate(-90 367.8 68.7)">R212</text>
<text x="58.4" y="75.6">1</text>
<text x="61.7" y="76.6">B1</text>
<text x="61.7" y="72.8">U202</text>
<text x="193.8" y="75.8">74CBTLV3257BQ</text>
<text x="264.2" y="74.3">[8,16]</text>
<text x="264.2" y="76.8">[8,16]</text>
<text x="274.3" y="73.1">JTAG_TCK</text>
<text x="274.3" y="75.7">JTAG_TDI</text>
<text x="309" y="75.6">AC10</text>
<text x="311.6" y="73">Y9</text>
<text x="316" y="74">TCK</text>
<text x="316" y="76.6">TDI</text>
<text x="345.9" y="74">CONFIG#</text>
<text x="346.2" y="76.6">STATUS#</text>
<text x="356.6" y="73">AC8</text>
<text x="356.6" y="75.6">AF7</text>
<text x="374" y="73.1">FPGA_CONFIG#</text>
<text x="374.3" y="75.7">FPGA_STATUS#</text>
<text x="393.5" y="76.8">[2,15,16]</text>
<text x="393.5" y="74.3">[2]</text>
<text x="20.6" y="81.9">[2]</text>
<text x="28" y="80.7">BOOT_MODE0#</text>
<text x="58.4" y="80.6">3</text>
<text x="61.7" y="81.7">B0</text>
<text x="79.2" y="81.9">A</text>
<text x="82.7" y="80.6">4</text>
<text x="102.2" y="80.7">EMMC_CCLK_QSPI_SS0#_BS2</text>
<text x="134.5" y="81.9">[2,5,12]</text>
<text x="160.1" y="83.3">EMMC_DATA2_QSPI_IO2</text>
<text x="191.4" y="83.2">4</text>
<text x="194.3" y="80.4">U207</text>
<text x="213.9" y="83.2">2</text>
<text x="220.2" y="83.3">IO_B2L_GP1IO16_SDD2_F17</text>
<text x="264.2" y="81.9">[8,16]</text>
<text x="266.9" y="79.4">[2]</text>
<text x="274.3" y="80.7">JTAG_TMS</text>
<text x="274.3" y="78.2">JTAG_TDO_R</text>
<text x="309.6" y="78.1">W10</text>
<text x="310" y="80.6">AH6</text>
<text x="310.4" y="83.2">AF8</text>
<text x="316" y="79.1">TDO</text>
<text x="316" y="81.7">TMS</text>
<text x="342.5" y="79.1">CONF_DONE</text>
<text x="351" y="81.7">CE#</text>
<text x="356.6" y="78.1">AG8</text>
<text x="356.6" y="80.6">AB9</text>
<text x="371.5" y="78.2">FPGA_CONFDONE</text>
<text x="393.5" y="79.4">[8,15]</text>
<text x="17.9" y="87">[8,15]</text>
<text x="28" y="85.8">BOOT_MODE1</text>
<text x="58.4" y="85.7">6</text>
<text x="61.7" y="86.7">SELECT</text>
<text x="84.6" y="85.2">VCC_1V84k7</text>
<text x="150" y="84.4">[5,12]</text>
<text x="150" y="87">[5,12]</text>
<text x="160.1" y="85.8">EMMC_DATA3_QSPI_IO3</text>
<text x="191.4" y="85.7">7</text>
<text x="191.4" y="88.3">9</text>
<text x="194.6" y="84.4">1A</text>
<text x="194.6" y="87">2A</text>
<text x="194.6" y="89.5">3A</text>
<text x="208.3" y="84.4">1B1</text>
<text x="208.3" y="87">2B1</text>
<text x="208.3" y="89.5">3B1</text>
<text x="213.9" y="85.7">5</text>
<text x="213.9" y="88.3">11</text>
<text x="220.2" y="85.8">IO_B2L_GP1IO17_SDD3_F18</text>
<text x="251.3" y="84.4">[5,8]</text>
<text x="251.3" y="87">[5,8]</text>
<text x="266.9" y="89.5">[2]</text>
<text x="274.3" y="88.4">FPGA_CSO0#</text>
<text x="310" y="88.3">AH8</text>
<text x="316" y="84.2">TRST</text>
<text x="316" y="89.3">CSO0#</text>
<text x="348.3" y="86.7">MSEL0</text>
<text x="348.3" y="89.3">MSEL1</text>
<text x="356.6" y="85.7">AE7</text>
<text x="356.6" y="88.3">AD7</text>
<text x="376.4" y="88.4">FPGA_MSEL1</text>
<text x="393.5" y="89.5">[2]</text>
<text x="58.4" y="90.8">2</text>
<text x="62" y="91.8">GND</text>
<text x="76.6" y="92.1">VCC</text>
<text x="82.7" y="90.8">5</text>
<text x="190.2" y="90.8">12</text>
<text x="194.6" y="92.1">4A</text>
<text x="208.3" y="92.1">4B1</text>
<text x="213.9" y="95.9">3</text>
<text x="213.9" y="90.8">14</text>
<text x="236.8" y="96">FLASH_D2</text>
<text x="274.3" y="96">FPGA_DCLK</text>
<text x="310" y="90.8">AH7</text>
<text x="310" y="95.9">AD9</text>
<text x="310.4" y="93.3">AF9</text>
<text x="316" y="91.8">CSO1#</text>
<text x="316" y="94.4">CSO2#</text>
<text x="348.3" y="91.8">MSEL2</text>
<text x="356.6" y="90.8">AB8</text>
<text x="356.6" y="95.9">K10</text>
<text x="376.8" y="96">VREF_ADC_P</text>
<text x="61.7" y="96.1">NLASB3157DFT2G</text>
<text x="61.7" y="100.7">U203</text>
<text x="208.3" y="97.1">1B2</text>
<text x="208.3" y="99.7">2B2</text>
<text x="213.9" y="98.4">6</text>
<text x="213.9" y="101">10</text>
<text x="236.8" y="98.5">FLASH_D3</text>
<text x="251.3" y="97.1">[2,12]</text>
<text x="251.3" y="99.7">[2,12]</text>
<text x="259.8" y="99.7">[2,8,12,16]</text>
<text x="266.9" y="97.1">[2]</text>
<text x="274.3" y="98.5">FLASH_DI</text>
<text x="274.3" y="101.1">FLASH_DO</text>
<text x="310" y="101">AG6</text>
<text x="310.4" y="98.4">AE9</text>
<text x="316" y="96.9">DCLK</text>
<text x="316" y="99.4">AS_DATA0_ASDO</text>
<text x="316" y="102">AS_DATA1</text>
<text x="343.3" y="99.4">VREFN_ADC</text>
<text x="343.7" y="96.9">VREFP_ADC</text>
<text x="356.6" y="98.4">J10</text>
<text x="376.4" y="98.5">VREF_ADC_N</text>
<text x="58.4" y="103.5">1</text>
<text x="61.7" y="104.5">B1</text>
<text x="152.7" y="107.3">[2]</text>
<text x="160.1" y="106.1">FLASH_SEL</text>
<text x="191.4" y="106">1</text>
<text x="194.6" y="107.3">S</text>
<text x="208.3" y="102.2">3B2</text>
<text x="208.3" y="104.8">4B2</text>
<text x="213.9" y="103.5">13</text>
<text x="259.8" y="102.2">[2,8,12,16]</text>
<text x="264.3" y="104.8">[2,12]</text>
<text x="264.3" y="107.3">[2,12]</text>
<text x="274.4" y="103.6">FLASH_D2</text>
<text x="274.4" y="106.1">FLASH_D3</text>
<text x="310" y="103.5">AG5</text>
<text x="310" y="106">AH5</text>
<text x="316" y="104.5">AS_DATA2</text>
<text x="316" y="107.1">AS_DATA3</text>
<text x="346.5" y="107.1">VSIGN_0</text>
<text x="346.8" y="104.5">VSIGP_0</text>
<text x="356.6" y="103.5">E10</text>
<text x="356.6" y="106">E11</text>
<text x="58.4" y="108.6">3</text>
<text x="58.4" y="113.7">6</text>
<text x="61.7" y="109.6">B0</text>
<text x="79.2" y="109.8">A</text>
<text x="82.7" y="108.6">4</text>
<text x="84.6" y="113.1">VCC_1V8</text>
<text x="115" y="108.7">BOOT_MODE1#</text>
<text x="134.5" y="109.8">[2]</text>
<text x="150" y="109.8">[2,12]</text>
<text x="160.1" y="108.7">FLASH_OE#</text>
<text x="190.2" y="108.6">15</text>
<text x="191.4" y="113.7">8</text>
<text x="194.6" y="109.8">OE#</text>
<text x="216.7" y="110.3">VCC_2V5</text>
<text x="267" y="112.4">[2]</text>
<text x="274.4" y="111.2">FPGA_IOPULLUP#</text>
<text x="310" y="111.1">AD8</text>
<text x="316" y="112.1">IO_PULLUP#</text>
<text x="346.8" y="112.1">VSIGP_1</text>
<text x="356.6" y="111.1">F11</text>
<text x="356.6" y="113.7">G11</text>
<text x="58.4" y="118.7">2</text>
<text x="61.7" y="114.7">SELECT</text>
<text x="62" y="119.8">GND</text>
<text x="82.7" y="118.7">5</text>
<text x="190.2" y="116.2">17</text>
<text x="194.6" y="114.9">GND</text>
<text x="194.6" y="117.5">GND</text>
<text x="207.9" y="117.5">VCC</text>
<text x="213.9" y="116.2">16</text>
<text x="308.8" y="116.2">AH23</text>
<text x="308.8" y="118.7">AH24</text>
<text x="316" y="117.2">DNU</text>
<text x="316" y="119.8">DNU</text>
<text x="342.2" y="119.8">TEMPDIODEP</text>
<text x="346.5" y="114.7">VSIGN_1</text>
<text x="356.6" y="118.7">H11</text>
<text x="61.7" y="124.1">NLASB3157DFT2G</text>
<text x="76.6" y="120">VCC</text>
<text x="193.8" y="121.5">74CBTLV3257BQ</text>
<text x="310.4" y="121.3">Y11</text>
<text x="310.4" y="123.8">Y12</text>
<text x="316" y="122.3">DNU</text>
<text x="316" y="124.8">DNU</text>
<text x="341.8" y="122.3">TEMPDIODEN</text>
<text x="356.6" y="121.3">H10</text>
<text x="366.1" y="122">GND_ADC</text>
<text x="28" y="131.5">BOOT_MODE1#</text>
<text x="58.4" y="131.4">1</text>
<text x="61.7" y="128.6">U204</text>
<text x="91" y="128.9">R201-B</text>
<text x="108.2" y="128.9">4k7</text>
<text x="119.2" y="129">LED3#_BS0</text>
<text x="134.5" y="130.2">[4,5]</text>
<text x="310.4" y="126.4">Y10</text>
<text x="316" y="127.4">DNU</text>
<text x="346.7" y="127.4">RREF_BL</text>
<text x="346.9" y="129.9">RREF_TL</text>
<text x="356.6" y="126.4">AH25</text>
<text x="356.6" y="128.9">C28</text>
<text x="374.8" y="126.5">FPGA_RREF_BL</text>
<text x="375" y="129">FPGA_RREF_TL</text>
<text x="393.5" y="127.6">[2]</text>
<text x="393.5" y="130.2">[2]</text>
<text x="20.6" y="132.7">[2]</text>
<text x="58.4" y="136.5">3</text>
<text x="61.7" y="132.5">B1</text>
<text x="61.7" y="137.5">B0</text>
<text x="79.2" y="137.8">A</text>
<text x="82.7" y="136.5">4</text>
<text x="90.8" y="136.5">R201-A</text>
<text x="108.2" y="136.5">4k7</text>
<text x="117.3" y="136.6">FPGA_MSEL1</text>
<text x="134.5" y="137.8">[2]</text>
<text x="315.7" y="134.2">ALTERA_A10SX_SOC_F29_GENERIC</text>
<text x="315.7" y="136.8">FPGA</text>
<text x="58.4" y="141.6">6</text>
<text x="61.7" y="142.6">SELECT</text>
<text x="84.6" y="141.1">VCC_1V8</text>
<text x="58.4" y="146.7">2</text>
<text x="62" y="147.7">GND</text>
<text x="76.6" y="147.9">VCC</text>
<text x="82.7" y="146.7">5</text>
<text x="92.9" y="146.7">R214</text>
<text x="108.2" y="146.7">0R</text>
<text x="108.2" y="149.2">DNE</text>
<text x="61.7" y="152">NLASB3157DFT2G</text>
<text x="324.1" y="151.8">R220</text>
<text x="339.3" y="151.8">0R</text>
<text x="339.3" y="154.3">DNE</text>
<text x="58.4" y="159.4">1</text>
<text x="61.7" y="160.4">B1</text>
<text x="61.7" y="156.6">U205</text>
<text x="322.6" y="161.9">1</text>
<text x="325.9" y="159.1">U208</text>
<text x="379.3" y="156.3">VCC_1V8</text>
<text x="58.4" y="164.5">3</text>
<text x="61.7" y="165.5">B0</text>
<text x="79.2" y="165.7">A</text>
<text x="82.7" y="164.5">4</text>
<text x="114.8" y="164.6">FLASH_SEL_BS1</text>
<text x="134.5" y="165.7">[2,5]</text>
<text x="292.4" y="163.2">[2]</text>
<text x="299.8" y="167.1">FLASH_CS#_HPS</text>
<text x="299.8" y="162">FPGA_CSO0#</text>
<text x="322.6" y="167">3</text>
<text x="325.9" y="162.9">B1</text>
<text x="346.8" y="167">4</text>
<text x="370.3" y="167.1">FLASH_CS#</text>
<text x="58.4" y="169.5">6</text>
<text x="61.7" y="170.6">SELECT</text>
<text x="84.6" y="169">VCC_1V8</text>
<text x="226.9" y="169">VCC_1V8</text>
<text x="292.4" y="173.3">[2]</text>
<text x="292.4" y="168.3">[2]</text>
<text x="299.8" y="172.2">FPGA_MSEL1</text>
<text x="322.6" y="172.1">6</text>
<text x="325.9" y="168">B0</text>
<text x="325.9" y="173.1">SELECT</text>
<text x="343.4" y="168.3">A</text>
<text x="348.8" y="171.6">VCC_1V8</text>
<text x="385.9" y="168.3">[8,12,16]</text>
<text x="58.4" y="174.6">2</text>
<text x="61.7" y="180">NLASB3157DFT2G</text>
<text x="62" y="175.6">GND</text>
<text x="76.6" y="175.9">VCC</text>
<text x="82.7" y="174.6">5</text>
<text x="158.7" y="178.4">[3,8]</text>
<text x="167.7" y="177.3">IO_B2A_L19_AB11_PERST#_P</text>
<text x="207.2" y="177.2">R202</text>
<text x="222.5" y="177.2">47k</text>
<text x="240.9" y="177.3">IO_B2L_GP1IO18_MISO_J17</text>
<text x="271.6" y="178.4">[5,8]</text>
<text x="322.6" y="177.2">2</text>
<text x="326.1" y="178.2">GND</text>
<text x="340.8" y="178.4">VCC</text>
<text x="346.8" y="177.2">5</text>
<text x="158.7" y="183.5">[3,8]</text>
<text x="167.7" y="182.3">IO_B2A_L22_AB13_CVP_N</text>
<text x="207.2" y="182.2">R203</text>
<text x="222.5" y="182.2">47k</text>
<text x="222.5" y="184.8">DNE</text>
<text x="242.5" y="182.3">IO_B2L_GP1IO20_CLK_J18</text>
<text x="271.6" y="183.5">[5,8]</text>
<text x="325.9" y="182.5">NLASB3157DFT2G</text>
<text x="159.2" y="188.6">[14]</text>
<text x="167.7" y="187.4">RTC_INT#</text>
<text x="207.2" y="187.3">R204</text>
<text x="222.5" y="187.3">1k</text>
<text x="255.5" y="187.4">RTC_INT#_R</text>
<text x="271.6" y="188.6">[5]</text>
<text x="167.7" y="197.6">FLASH_CLK</text>
<text x="205.1" y="192.4">R213-A</text>
<text x="207.2" y="197.5">R215</text>
<text x="222.5" y="197.5">22R</text>
<text x="222.5" y="192.4">4k7</text>
<text x="253.9" y="197.6">FLASH_CLK_R</text>
<text x="157.6" y="198.7">[8,16]</text>
<text x="160.3" y="203.8">[2]</text>
<text x="167.7" y="202.7">FPGA_DCLK</text>
<text x="184.4" y="202.6">R216</text>
<text x="199.6" y="202.6">22R</text>
<text x="233.6" y="202.3">C202</text>
<text x="242.1" y="202.3">10V</text>
<text x="271.6" y="198.7">[2,12]</text>
<text x="160.3" y="208.9">[2]</text>
<text x="167.7" y="207.7">FPGA_IOPULLUP#</text>
<text x="207.2" y="207.6">R205</text>
<text x="222.5" y="207.6">1k</text>
<text x="234.9" y="205.1">12p</text>
<text x="304.8" y="208.9">[8,15]</text>
<text x="315" y="207.7">PWR_GOOD</text>
<text x="344.5" y="205.1">D200</text>
<text x="160.3" y="214">[2]</text>
<text x="167.7" y="212.8">FPGA_RREF_BL</text>
<text x="167.7" y="215.4">FPGA_RREF_TL</text>
<text x="207.2" y="215.3">R207</text>
<text x="207.2" y="212.7">R206</text>
<text x="222.5" y="215.3">1k</text>
<text x="222.5" y="212.7">1k</text>
<text x="230.1" y="215.3">R210</text>
<text x="230.1" y="212.7">R209</text>
<text x="245.4" y="215.3">1k</text>
<text x="245.4" y="212.7">1k</text>
<text x="342.8" y="212.7">BAS40SL</text>
<text x="160.3" y="216.5">[2]</text>
<text x="160.3" y="221.6">[5]</text>
<text x="167.7" y="220.4">DDR4_RZQ</text>
<text x="207.2" y="220.3">R208</text>
<text x="222.5" y="220.3">240R</text>
<text x="338.8" y="216.8">D202</text>
<text x="338.8" y="219.1">BAS40SL</text>
<text x="207.2" y="228">R223</text>
<text x="222.5" y="228">47k</text>
<text x="307.5" y="226.7">[2]</text>
<text x="315" y="225.5">FPGA_CONFIG#</text>
<text x="344.5" y="222.9">D201</text>
<text x="365.9" y="225.5">HPS_POR#</text>
<text x="380.8" y="226.7">[5,8,12,13,14,15]</text>
<text x="159.2" y="229.2">[15]</text>
<text x="159.2" y="231.8">[13]</text>
<text x="167.7" y="233.1">FLASH_SEL_BS1</text>
<text x="167.7" y="228.1">FX3_INT#</text>
<text x="167.7" y="230.6">ETH_INT#</text>
<text x="207.2" y="233">R217</text>
<text x="207.2" y="230.5">R224</text>
<text x="222.5" y="233">1k</text>
<text x="222.5" y="230.5">47k</text>
<text x="255.7" y="230.6">ETH_INT#_R</text>
<text x="255.8" y="228.1">FX3_INT#_R</text>
<text x="256.4" y="233.1">FLASH_SEL</text>
<text x="271.6" y="229.2">[5]</text>
<text x="271.6" y="231.8">[5]</text>
<text x="336.3" y="230.7">C200 BAS40SL</text>
<text x="359.2" y="230.7">C201</text>
<text x="157.6" y="239.4">[8,16]</text>
<text x="158.7" y="234.3">[2,5]</text>
<text x="167.7" y="238.2">JTAG_TDO</text>
<text x="207.2" y="238.1">R222</text>
<text x="222.5" y="238.1">0R</text>
<text x="254.9" y="238.2">JTAG_TDO_R</text>
<text x="271.6" y="234.3">[2]</text>
<text x="271.6" y="239.4">[2]</text>
<text x="336.3" y="235.3">220p</text>
<text x="336.3" y="237.9">25V</text>
<text x="359.2" y="235.3">220p</text>
<text x="359.2" y="237.9">25V</text>
<text x="207.2" y="243.2">R221</text>
<text x="222.5" y="243.2">1k</text>
<text x="251.2" y="243.3">FLASH_OE#_HPS</text>
<text x="271.6" y="244.5">[5]</text>
<text x="160.3" y="249.5">[2]</text>
<text x="167.7" y="248.4">BOOT_MODE1#</text>
<text x="184.4" y="248.3">R219</text>
<text x="199.6" y="248.3">4k7</text>
<text x="255.9" y="248.4">FLASH_OE#</text>
<text x="271.6" y="249.5">[2,12]</text>
<text x="192.1" y="255.9">D204</text>
<text x="153.2" y="259.7">[2,8,12,16]</text>
<text x="167.7" y="258.5">FLASH_DO</text>
<text x="190.4" y="263.5">BAS40SL</text>
<text x="207.2" y="258.4">R218</text>
<text x="222.5" y="258.4">1k</text>
<text x="252.4" y="258.5">FPGA_STATUS#</text>
<text x="271.6" y="259.7">[2,15,16]</text>
</g>
</svg>
